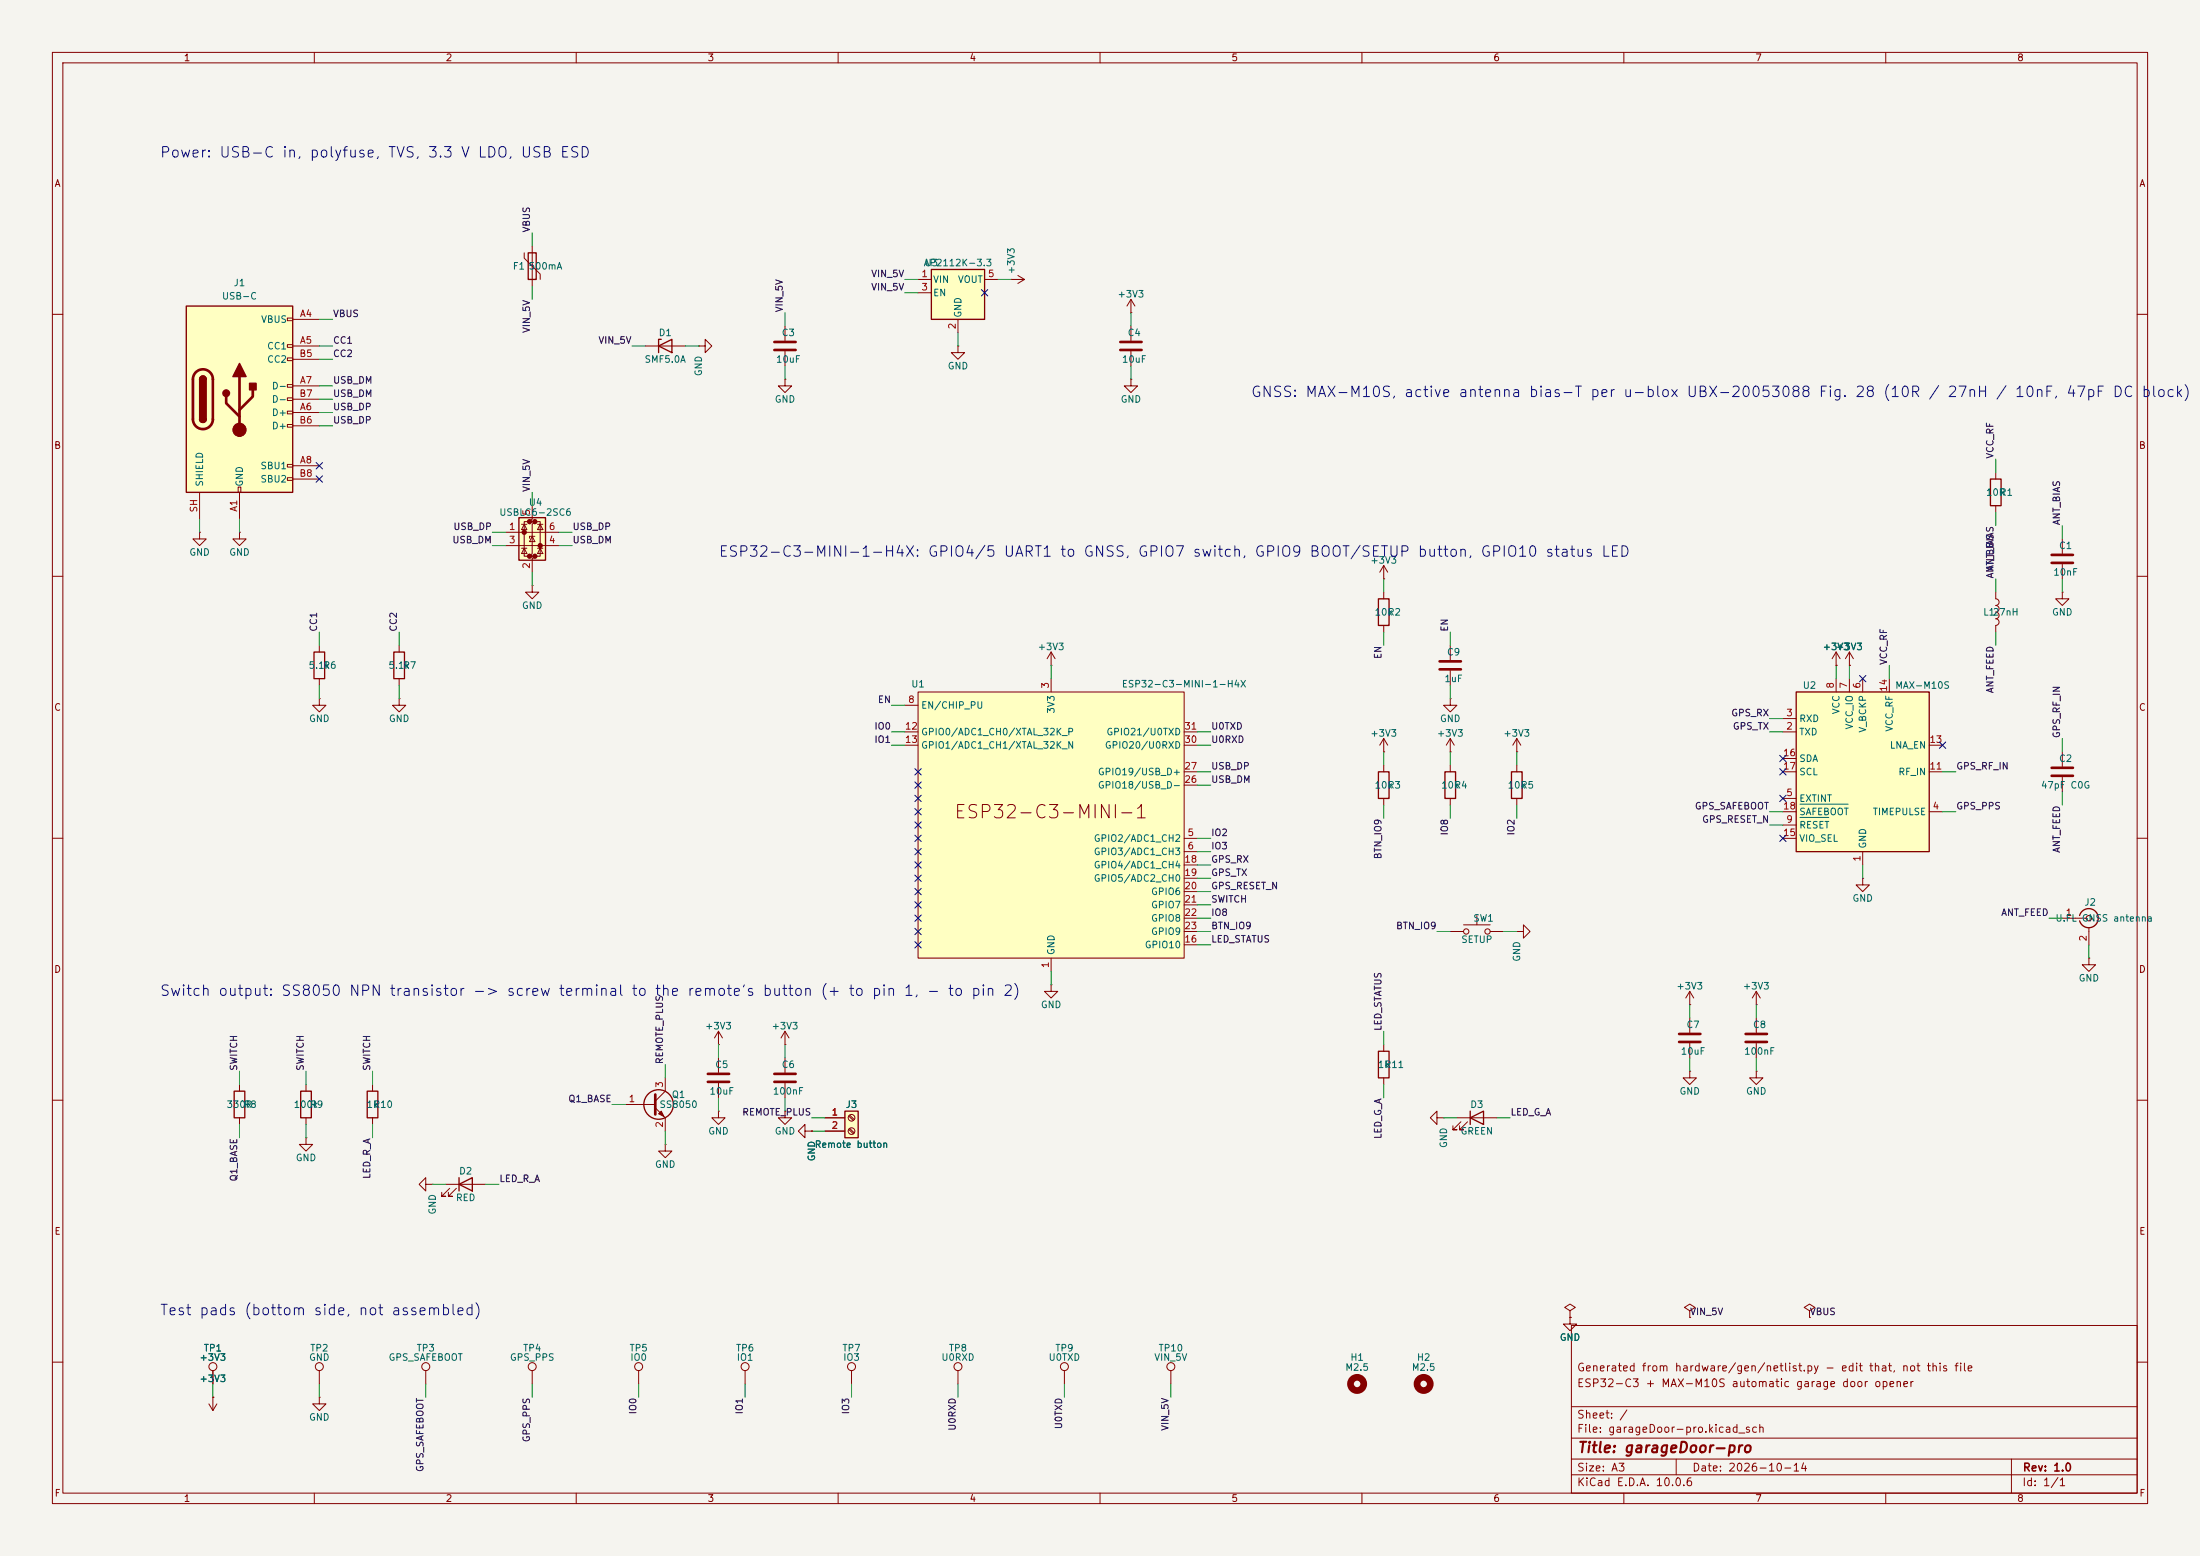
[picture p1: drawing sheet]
<svg xmlns="http://www.w3.org/2000/svg" width="420mm" height="297mm" viewBox="0 0 420 297" stroke-linecap="round" stroke-linejoin="round" font-family="sans-serif">
<path d="M0 0h420v297h-420z" fill="#f5f4ef" stroke="#f5f4ef" stroke-width=".19"/>
<g fill="none" stroke="#840000" stroke-width=".19">
<path d="M10 10h400v277h-400zM12 12h396v273h-396zM60 10v2M110 10v2M160 10v2M210 10v2M260 10v2M310 10v2M360 10v2M10 60h2M408 60h2M10 110h2"/>
<path d="M408 110h2M10 160h2M408 160h2M149.9 199.4h.1M149.9 196.9v2.5M149.9 196.9l-.8 1.2M149.9 196.9l.7 1.2M335.3 191.8h.1M335.3 189.2l-.8 1.3M335.3 189.2l.7 1.3M335.3 189.2v2.6M10 210h2"/>
<path d="M45.7 207v1.3M45.7 213.4v1.2M58.4 217.2v1.2h1.3l-1.3 1.3-1.3-1.3h1.3M58.4 217.2h.1M58.4 207v1.3M58.4 213.4v1.2M71.1 207v1.3M71.1 213.4v1.2M119.4 210.8h5.7M125.1 211.5l1.9 1.9v2.5M127 218.4v1.3h1.3l-1.3 1.3-1.3-1.3h1.3M127 218.4h.1"/>
<path d="M127 205.7v2.6l-1.9 1.9M137.2 201.9v2.8M137.2 206.8v2.8M149.9 201.9v2.8M149.9 206.8v2.8M408 210h2M81.3 226.1v-1.3l-1.3 1.3 1.3 1.2v-1.2h1.2M82.5 226.1h.1M85.1 226.1h7.6M85.9 226.8l-1.6 1.5h.8h-.8v-.7M87.1 226.8l-1.5 1.5h.8h-.8v-.7M300 253h108v32h-108z"/>
<path d="M10 260h2M39.9 268l.7 1.2M40.6 266.7h.1M40.6 261.6v2.6M40.6 266.7v2.5M41.4 268l-.8 1.2M61 266.7v1.3h1.2l-1.2 1.2-1.3-1.2h1.3M61 266.7h.1M61 261.6v2.6M81.3 261.6v2.6M101.6 261.6v2.6M121.9 261.6v2.6"/>
<path d="M142.2 261.6v2.6M300 278.5h108M300 274.5h108M300 268.5h108M320 278.5v3M384 278.5v6.5M408 260h2M60 285v2M110 285v2M160 285v2M210 285v2M260 285v2"/>
<path d="M300 281.5h108M310 285v2M360 285v2"/>
<circle cx="40.6" cy="260.9" r=".76"/>
<circle cx="61" cy="260.9" r=".76"/>
<circle cx="81.3" cy="260.9" r=".76"/>
<circle cx="101.6" cy="260.9" r=".76"/>
<circle cx="121.9" cy="260.9" r=".76"/>
<circle cx="142.2" cy="260.9" r=".76"/>
</g>
<path d="M125.1 208.9v3.8M135.1 205h4.1M135.1 206.5h4.1M147.8 205h4.1M147.8 206.5h4.1" fill="none" stroke="#840000" stroke-width=".51"/>
<g fill="none" stroke="#840000" stroke-width=".25">
<path d="M44.7 208.3h2v5.1h-2zM57.4 208.3h2v5.1h-2zM70.1 208.3h2v5.1h-2zM87.6 226.1l2.6-1.3v2.5zM87.6 224.8v2.5"/>
<circle cx="125.7" cy="210.8" r="2.82"/>
</g>
<path d="M125.7 212.6l.5-.5 .5 1z" fill="#840000" stroke="#840000" stroke-width=".19"/>
<path d="M161.3 212.1h2.5v5.1h-2.5z" fill="#ffffc2"/>
<path d="M288.5 147.3h2.1v5.1h-2.1zM161.3 212.1h2.5v5.1h-2.5z" fill="none" stroke="#840000" stroke-width=".25"/>
<g fill="none" stroke="#840000" stroke-width=".19">
<path d="M276.9 143.5h.1M276.9 141l-.8 1.2M276.9 141l.7 1.2M276.9 141v2.5M289.6 143.5h.1M289.6 141v2.5M289.6 146.1v1.2M289.6 152.4v1.3M289.6 141l-.8 1.2M289.6 141l.7 1.2M276.9 177.8h2.5M279.4 176.5h5.1"/>
<path d="M281.9 174.8v1.7M284.5 177.8h2.5M137.2 199.4h.1M137.2 196.9l-.8 1.2M137.2 196.9l.7 1.2M137.2 196.9v2.5M149.9 212.1v1.3h1.2l-1.2 1.2-1.3-1.2h1.3M149.9 212.1h.1M153.7 215.9v-1.3l-1.3 1.3 1.3 1.3v-1.3h1.2M154.9 215.9h.1M157.5 213.4h3.8M157.5 215.9h3.8"/>
<path d="M162 213l.9 .9M162 215.6l.9 .8M162.2 212.9l.9 .8M162.2 215.4l.9 .8"/>
<circle cx="279.9" cy="177.8" r=".51"/>
<circle cx="284" cy="177.8" r=".51"/>
<circle cx="162.6" cy="213.4" r=".63"/>
<circle cx="162.6" cy="215.9" r=".63"/>
</g>
<path d="M35.6 58.4h20.3v35.6h-20.3z" fill="#ffffc2"/>
<g fill="none" stroke="#840000" stroke-width=".19">
<path d="M100.1 48.3v1l3 3v1M101.6 47v7.6M54.9 60.7h1v.5h-1zM54.9 65.8h1v.5h-1zM54.9 68.3h1v.5h-1zM54.9 73.4h1v.5h-1zM54.9 75.9h1v.6h-1zM54.9 78.5h1v.5h-1zM55.9 61h5.1M55.9 66h5.1M55.9 78.7h5.1M55.9 73.7h5.1"/>
<path d="M55.9 68.6h5.1M55.9 76.2h5.1M123.2 66h7.6M133.3 66h1.3v-1.2l1.3 1.2-1.3 1.3v-1.3M133.3 66h.1M38.1 94v5.1M45.5 93h.5v1h-.5zM45.7 94v5.1M54.9 81h1v.5h-1zM54.9 88.6h1v.6h-1zM54.9 91.2h1v.5h-1zM55.9 88.9h5.1"/>
<path d="M55.9 81.3h5.1M55.9 91.4h5.1M38.1 101.6v1.3h1.3l-1.3 1.2-1.3-1.2h1.3M38.1 101.6h.1M45.7 101.6v1.3h1.3l-1.3 1.2-1.3-1.2h1.3M45.7 101.6h.1M101.6 111.8v1.2h1.3l-1.3 1.3-1.3-1.3h1.3M101.6 111.8h.1M264.2 143.5h.1M264.2 141v2.5M264.2 146.1v1.2M264.2 152.4v1.3"/>
<path d="M264.2 141l-.8 1.2M264.2 141l.7 1.2M276.9 146.1v1.2M276.9 152.4v1.3"/>
</g>
<path d="M35.6 58.4h20.3v35.6h-20.3zM100.8 48.3h1.6v5h-1.6zM38.1 72.4a.64 .64 0 0 1 .6-.6 .64 .64 0 0 1 .7 .6M125.7 66l2.6-1.2v2.5zM126.2 64.8h-.5v2.5M38.1 80a.64 .64 0 0 0 .6 .6 .64 .64 0 0 0 .7-.6M263.1 147.3h2.1v5.1h-2.1zM275.8 147.3h2.1v5.1h-2.1z" fill="none" stroke="#840000" stroke-width=".25"/>
<path d="M37.4 71.1a1.9 1.9 0 0 1 2.1-.5 1.9 1.9 0 0 1 1.1 1.8v7.6a1.91 1.91 0 0 1-1.9 1.9 1.91 1.91 0 0 1-1.9-1.9v-7.8l.2-.6zM43.2 75.7v1.3l2.5 2.5M45.7 71.9v10.1M48.3 74.4v1.3l-2.6 2.5" fill="none" stroke="#840000" stroke-width=".51"/>
<g fill="#840000" stroke="#840000" stroke-width=".25">
<path d="M38.1 72.4h1.3v7.6h-1.3z"/>
<path d="M38.3 71.9a.64 .64 0 0 1 .7-.1 .64 .64 0 0 1 .4 .6h-1.3z"/>
<path d="M38.1 80h1.3a.64 .64 0 0 1-.7 .6 .64 .64 0 0 1-.6-.6z"/>
<path d="M45.7 69.3l1.3 2.6h-2.6z"/>
<path d="M47.6 73.2h1.3v1.2h-1.3z"/>
<circle cx="43.2" cy="75.1" r=".63"/>
</g>
<circle cx="45.7" cy="82" r="1.27" fill="#840000" stroke="#840000" stroke-width=".19"/>
<path d="M342.9 132.1h25.4v30.5h-25.4z" fill="#ffffc2"/>
<path d="M342.9 132.1h25.4v30.5h-25.4z" fill="none" stroke="#840000" stroke-width=".25"/>
<g fill="none" stroke="#840000" stroke-width=".19">
<path d="M340.4 139.7h2.5M340.4 137.2h2.5M350.5 129.5v2.6M353.1 129.5v2.6M355.6 129.5v2.6M360.7 129.5v2.6M340.4 154.9h2.5M340.4 152.4h2.5M340.4 157.5h2.5M340.4 147.3h2.5M340.4 144.8h2.5M368.3 154.9h2.5"/>
<path d="M368.3 147.3h2.5M368.3 142.2h2.5M340.4 160h2.5M355.6 162.6v2.5"/>
</g>
<path d="M343.6 156h5.5M343.6 153.5h9.2" fill="none" stroke="#006464" stroke-width=".19"/>
<path d="M99.1 98.8h5v8.1h-5z" fill="#ffffc2"/>
<g fill="#840000" stroke="#840000" stroke-width=".51">
<circle cx="100.1" cy="101.6" r=".25"/>
<circle cx="101.1" cy="99.6" r=".25"/>
<circle cx="101.1" cy="106.2" r=".25"/>
<circle cx="102.1" cy="99.6" r=".25"/>
<circle cx="102.1" cy="106.2" r=".25"/>
<circle cx="103.1" cy="104.1" r=".25"/>
</g>
<g fill="none" stroke="#840000" stroke-width=".19">
<path d="M193 53.3h.1M193 53.3h2.6M194.3 52.6l1.3 .7M195.6 53.3l-1.3 .8M215.9 59.7h.1M215.9 57.2l-.8 1.2M215.9 57.2l.8 1.2M215.9 57.2v2.5M149.9 72.4v1.3h1.2l-1.2 1.2-1.3-1.2h1.3M149.9 72.4h.1M149.9 62.2v2.8M149.9 67.1v2.8"/>
<path d="M215.9 72.4v1.3h1.3l-1.3 1.2-1.3-1.2h1.3M215.9 72.4h.1M215.9 62.2v2.8M215.9 67.1v2.8M101.1 99.6h-1v6.6h1M101.6 96.5v2.6l-.5 .5h1l-.5 .5v5.6l-.5 .5h1l-.5 .5v2.5M102.1 99.6h1v6.6h-1M96.5 101.6h10.2M96.5 104.1h10.2M99.6 104.6h1M99.6 100.1h1M100.1 100.1l.5 1h-1z"/>
<path d="M100.1 104.6l.5 1.1h-1zM101.6 102.4l.5 1h-1zM102.1 102.4h-1v.3M102.6 104.6h1M102.6 100.1h1M103.1 100.1l.5 1h-1zM103.1 104.6l.5 1.1h-1zM61 133.4v1.2h1.2l-1.2 1.3-1.3-1.3h1.3M61 133.4h.1M61 123.2v1.3M61 129.5v1.3M76.2 133.4v1.2h1.3l-1.3 1.3-1.3-1.3h1.3"/>
<path d="M76.2 133.4h.1M76.2 123.2v1.3M76.2 129.5v1.3M355.6 167.6v1.3h1.3l-1.3 1.3-1.3-1.3h1.3M355.6 167.6h.1M393.7 175.3h4.6M398.8 177v3.3"/>
</g>
<path d="M99.1 98.8h5v8.1h-5zM59.9 124.5h2.1v5h-2.1zM75.2 124.5h2v5h-2zM397 174.8a1.81 1.81 0 0 1 2.8-1 1.81 1.81 0 0 1 0 2.9 1.81 1.81 0 0 1-2.8-.9" fill="none" stroke="#840000" stroke-width=".25"/>
<path d="M147.8 65.3h4.1M147.8 66.8h4.1M213.9 65.3h4M213.9 66.8h4" fill="none" stroke="#840000" stroke-width=".51"/>
<circle cx="398.8" cy="175.3" r=".51" fill="none" stroke="#840000" stroke-width=".2"/>
<path d="M177.8 51.4h10.2v9.6h-10.2z" fill="#ffffc2"/>
<path d="M177.8 51.4h10.2v9.6h-10.2zM280.7 213.4l2.5-1.3v2.5zM280.7 212.1v2.5" fill="none" stroke="#840000" stroke-width=".25"/>
<g fill="none" stroke="#840000" stroke-width=".19">
<path d="M175.3 53.3h2.5M175.3 55.9h2.5M188 53.3h2.5M182.9 66v1.3h1.2l-1.2 1.3-1.3-1.3h1.3M182.9 66h.1M182.9 61v2.5M200.7 127h.1M200.7 124.5l-.8 1.2M200.7 124.5l.7 1.2M200.7 124.5v2.5M393.7 143.5v2.8M393.7 148.3v2.8"/>
<path d="M200.7 188v1.2h1.2l-1.2 1.3-1.3-1.3h1.3M200.7 188h.1M398.8 182.9v1.3h1.2l-1.2 1.2-1.3-1.2h1.3M398.8 182.9h.1M137.2 212.1v1.3h1.2l-1.2 1.2-1.3-1.2h1.3M137.2 212.1h.1M274.3 213.4v-1.3l-1.3 1.3 1.3 1.2v-1.2h1.3M275.6 213.4h.1M278.1 213.4h7.6M278.9 214.1l-1.5 1.5h.7h-.7v-.7M280.2 214.1l-1.6 1.5h.8h-.8v-.7M299.7 251.5v1.2h1.3l-1.3 1.3-1.3-1.3h1.3"/>
<path d="M299.7 251.5h.1M162.6 261.6v2.6M182.9 261.6v2.6M203.2 261.6v2.6M223.5 261.6v2.6"/>
<circle cx="162.6" cy="260.9" r=".76"/>
<circle cx="182.9" cy="260.9" r=".76"/>
<circle cx="203.2" cy="260.9" r=".76"/>
<circle cx="223.5" cy="260.9" r=".76"/>
</g>
<g fill="none" stroke="#840000" stroke-width="1.3">
<circle cx="259.1" cy="264.2" r="1.27"/>
<circle cx="271.8" cy="264.2" r="1.27"/>
</g>
<path d="M391.7 146.6h4M391.7 148.1h4" fill="none" stroke="#840000" stroke-width=".51"/>
<path d="M175.3 132.1h50.8v50.8h-50.8z" fill="#ffffc2"/>
<g fill="none" stroke="#840000" stroke-width=".19">
<path d="M381 90.2v1.2M381 96.5v1.3M264.2 110.5h.1M264.2 108l-.8 1.2M264.2 108l.7 1.2M264.2 108v2.5M264.2 113v1.3M264.2 119.4v1.3M381 113v1.3a.63 .63 0 0 1 .6 .6 .63 .63 0 0 1-.6 .7M381 115.6a.63 .63 0 0 1 .6 .6 .63 .63 0 0 1-.6 .6 .64 .64 0 0 1 .6 .7 .64 .64 0 0 1-.6 .6 .64 .64 0 0 1 .6 .6 .64 .64 0 0 1-.6 .7v1.3M393.7 113v1.3h1.3l-1.3 1.3-1.3-1.3h1.3M393.7 113h.1"/>
<path d="M393.7 102.9v2.8M393.7 107.7v2.8M172.7 134.6h2.6M172.7 139.7h2.6M175.3 132.1h50.8v50.8h-50.8zM200.7 129.5v2.6M226.1 139.7h2.5M276.9 133.4v1.2h1.2l-1.2 1.3-1.3-1.3h1.3M276.9 133.4h.1M276.9 123.2v2.8M276.9 128v2.8M350.5 127h.1"/>
<path d="M350.5 124.5l-.7 1.2M350.5 124.5l.8 1.2M350.5 124.5v2.5M353.1 127h.1M353.1 124.5l-.8 1.2M353.1 124.5l.7 1.2M353.1 124.5v2.5M172.7 142.2h2.6M226.1 142.2h2.5M226.1 149.9h2.5M226.1 147.3h2.5M226.1 160h2.5"/>
<path d="M226.1 162.6h2.5M226.1 165.1h2.5M226.1 167.6h2.5M226.1 170.2h2.5M226.1 172.7h2.5M226.1 175.3h2.5M226.1 177.8h2.5M289.6 177.8h1.2v-1.3l1.3 1.3-1.3 1.3v-1.3M289.6 177.8h.1M200.7 182.9v2.5M226.1 180.3h2.5M264.2 199.4v1.3"/>
<path d="M322.6 191.8h.1M322.6 189.2v2.6M322.6 194.3v2.8M322.6 199.1v2.8M322.6 189.2l-.8 1.3M322.6 189.2l.7 1.3M335.3 194.3v2.8M335.3 199.1v2.8M154.9 215.9h.1M157.5 213.4h3.8M157.5 215.9h3.8M264.2 205.7v1.3"/>
<path d="M322.6 204.5v1.2h1.2l-1.2 1.3-1.3-1.3h1.3M322.6 204.5h.1M335.3 204.5v1.2h1.2l-1.2 1.3-1.3-1.3h1.3M335.3 204.5h.1M299.7 250.2l1-.6-1-.7-1 .7 1 .6v1.3M299.7 251.5h.1M322.6 250.2l1-.6-1-.7-1 .7 1 .6v1.3M322.6 251.5h.1M345.4 250.2l1.1-.6-1.1-.7-1 .7 1 .6v1.3M345.4 251.5h.1M40.6 266.7h.1M40.6 261.6v2.6"/>
</g>
<path d="M380 91.4h2v5.1h-2zM263.1 114.3h2.1v5.1h-2.1zM263.1 200.7h2.1v5h-2.1z" fill="none" stroke="#840000" stroke-width=".25"/>
<path d="M391.7 105.9h4M391.7 107.4h4M274.8 126.2h4.1M274.8 127.8h4.1M320.5 197.4h4.1M320.5 198.9h4.1M333.2 197.4h4.1M333.2 198.9h4.1" fill="none" stroke="#840000" stroke-width=".51"/>
<g fill="none" stroke="#009600" stroke-width=".19">
<path d="M101.6 44.5v2.5M101.6 54.6v2.6M149.9 59.7v2.5M172.7 53.3h2.6M172.7 55.9h2.6M190.5 53.3h2.5M215.9 59.7v2.5M61 76.2h2.5M61 66h2.5M61 73.7h2.5M61 68.6h2.5M61 78.7h2.5"/>
<path d="M61 61h2.5M120.6 66h2.6M130.8 66h2.5M149.9 69.9v2.5M182.9 63.5v2.5M215.9 69.9v2.5M38.1 99.1v2.5M45.7 99.1v2.5M61 81.3h2.5M101.6 94v2.5M381 87.6v2.6M381 97.8v2.5"/>
<path d="M94 101.6h2.5M94 104.1h2.5M101.6 109.2v2.6M106.7 101.6h2.5M106.7 104.1h2.5M264.2 110.5v2.5M381 110.5v2.5M393.7 100.3v2.6M393.7 110.5v2.5M61 120.7v2.5M61 130.8v2.6M76.2 120.7v2.5"/>
<path d="M76.2 130.8v2.6M170.2 134.6h2.5M170.2 139.7h2.5M200.7 127v2.5M228.6 139.7h2.5M264.2 120.7v2.5M276.9 120.7v2.5M276.9 130.8v2.6M337.8 137.2h2.6M337.8 139.7h2.6M350.5 127v2.5M353.1 127v2.5"/>
<path d="M360.7 127v2.5M381 120.7v2.5M170.2 142.2h2.5M228.6 147.3h2.5M228.6 142.2h2.5M228.6 149.9h2.5M264.2 143.5v2.6M264.2 153.7v2.5M276.9 143.5v2.6M276.9 153.7v2.5M289.6 143.5v2.6M289.6 153.7v2.5"/>
<path d="M337.8 154.9h2.6M337.8 157.5h2.6M370.8 147.3h2.6M370.8 154.9h2.6M393.7 141v2.5M393.7 151.1v2.6M228.6 160h2.5M228.6 175.3h2.5M228.6 162.6h2.5M228.6 165.1h2.5M228.6 167.6h2.5M228.6 177.8h2.5"/>
<path d="M228.6 172.7h2.5M228.6 170.2h2.5M274.3 177.8h2.6M287 177.8h2.6M355.6 165.1v2.5M391.2 175.3h2.5M137.2 199.4v2.5M149.9 199.4v2.5M200.7 185.4v2.6M228.6 180.3h2.5M264.2 196.9v2.5M322.6 191.8v2.5"/>
<path d="M335.3 191.8v2.5M398.8 180.3v2.6M45.7 204.5v2.5M45.7 214.6v2.6M58.4 204.5v2.5M58.4 214.6v2.6M71.1 204.5v2.5M71.1 214.6v2.6M116.8 210.8h2.6M127 203.2v2.5M127 215.9v2.5M137.2 209.6v2.5"/>
<path d="M149.9 209.6v2.5M154.9 213.4h2.6M154.9 215.9h2.6M264.2 207v2.6M275.6 213.4h2.5M285.7 213.4h2.6M322.6 201.9v2.6M335.3 201.9v2.6M82.5 226.1h2.6M92.7 226.1h2.5M40.6 264.2v2.5M61 264.2v2.5"/>
<path d="M81.3 264.2v2.5M101.6 264.2v2.5M121.9 264.2v2.5M142.2 264.2v2.5M162.6 264.2v2.5M182.9 264.2v2.5M203.2 264.2v2.5M223.5 264.2v2.5"/>
</g>
<g fill="none" stroke="#000084" stroke-width=".19">
<path d="M187.4 55.3l1.2 1.2M188.6 55.3l-1.2 1.2M60.4 88.3l1.2 1.2M60.4 90.8l1.2 1.2M61.6 88.3l-1.2 1.2M61.6 90.8l-1.2 1.2M355 128.9l1.2 1.2M356.2 128.9l-1.2 1.2M174.7 159.4l1.2 1.2M174.7 151.8l1.2 1.2M174.7 154.3l1.2 1.2M174.7 156.9l1.2 1.2"/>
<path d="M174.7 149.3l1.2 1.2M174.7 146.7l1.2 1.2M175.9 159.4l-1.2 1.2M175.9 151.8l-1.2 1.2M175.9 154.3l-1.2 1.2M175.9 156.9l-1.2 1.2M175.9 149.3l-1.2 1.2M175.9 146.7l-1.2 1.2M339.8 151.8l1.2 1.2M339.8 146.7l1.2 1.2M339.8 144.2l1.2 1.2M339.8 159.4l1.2 1.2"/>
<path d="M341 144.2l-1.2 1.2M341 151.8l-1.2 1.2M341 146.7l-1.2 1.2M341 159.4l-1.2 1.2M370.2 141.6l1.2 1.2M371.4 141.6l-1.2 1.2M174.7 162l1.2 1.2M174.7 164.5l1.2 1.2M174.7 167l1.2 1.2M174.7 169.6l1.2 1.2M174.7 172.1l1.2 1.2M174.7 174.7l1.2 1.2"/>
<path d="M174.7 177.2l1.2 1.2M174.7 179.7l1.2 1.2M175.9 162l-1.2 1.2M175.9 164.5l-1.2 1.2M175.9 167l-1.2 1.2M175.9 169.6l-1.2 1.2M175.9 172.1l-1.2 1.2M175.9 174.7l-1.2 1.2M175.9 177.2l-1.2 1.2M175.9 179.7l-1.2 1.2"/>
</g>
<text font-size="2.5" fill="#840000" x="182" y="156.9">ESP32-C3-MINI-1</text>
<g font-size="2" fill="#0000c2">
<text x="30.4" y="30.6">Power: USB-C in, polyfuse, TVS, 3.3 V LDO, USB ESD</text>
<text x="238.7" y="76.3">GNSS: MAX-M10S, active antenna bias-T per u-blox UBX-20053088 Fig. 28 (10R / 27nH / 10nF, 47pF DC</text>
<text x="408.7" y="76.3">block)</text>
<text x="137.1" y="106.8">ESP32-C3-MINI-1-H4X: GPIO4/5 UART1 to GNSS, GPIO7 switch, GPIO9 BOOT/SETUP button, GPIO10 status LED</text>
<text x="30.4" y="190.6">Switch output: SS8050 NPN transistor -&gt; screw terminal to the remote's button (+ to pin 1, - to pin 2)</text>
<text x="30.4" y="251.6">Test pads (bottom side, not assembled)</text>
</g>
<text font-size="2" fill="#840000" x="301" y="277.8">Title: garageDoor-pro</text>
<g font-size="1.5" fill="#840000">
<text x="300.9" y="262.1">Generated from hardware/gen/netlist.py - edit that, not this file</text>
<text x="300.9" y="265.1">ESP32-C3 + MAX-M10S automatic garage door opener</text>
<text x="300.9" y="273.8">File: garageDoor-pro.kicad_sch</text>
<text x="300.9" y="271.1">Sheet: /</text>
<text x="300.9" y="281.2">Size: A3</text>
<text x="322.9" y="281.2">Date: 2026-10-14</text>
<text x="386" y="281.2">Rev: 1.0</text>
<text x="300.9" y="284">KiCad E.D.A. 10.0.6</text>
<text x="385.9" y="284">Id: 1/1</text>
</g>
<g font-size="1.3" fill="#840000">
<text x="35" y="12">1</text>
<text x="85" y="12">2</text>
<text x="135" y="12">3</text>
<text x="185" y="12">4</text>
<text x="235" y="12">5</text>
<text x="285" y="12">6</text>
<text x="335" y="12">7</text>
<text x="385" y="12">8</text>
<text x="10.3" y="36">A</text>
<text x="408.3" y="36">A</text>
<text x="10.2" y="86">B</text>
<text x="408.2" y="86">B</text>
<text x="10.2" y="136">C</text>
<text x="408.2" y="136">C</text>
<text x="10.2" y="186">D</text>
<text x="408.2" y="186">D</text>
<text x="10.3" y="236">E</text>
<text x="408.3" y="236">E</text>
<text x="10.3" y="286">F</text>
<text x="35" y="287">1</text>
<text x="85" y="287">2</text>
<text x="135" y="287">3</text>
<text x="185" y="287">4</text>
<text x="235" y="287">5</text>
<text x="285" y="287">6</text>
<text x="335" y="287">7</text>
<text x="385" y="287">8</text>
<text x="408.3" y="286">F</text>
</g>
<g font-size="1.3" fill="#0f0f0f">
<text x="101.5" y="44.5" transform="rotate(-90 101.5 44.5)">VBUS</text>
<text x="166.2" y="53.2">VIN_5V</text>
<text x="149.7" y="59.7" transform="rotate(-90 149.7 59.7)">VIN_5V</text>
<text x="166.2" y="55.8">VIN_5V</text>
<text x="63.5" y="60.8">VBUS</text>
<text x="63.5" y="65.9">CC1</text>
<text x="101.5" y="63.7" transform="rotate(-90 101.5 63.7)">VIN_5V</text>
<text x="114.1" y="65.9">VIN_5V</text>
<text x="63.5" y="68.5">CC2</text>
<text x="63.5" y="76.1">USB_DM</text>
<text x="63.5" y="73.5">USB_DM</text>
<text x="63.5" y="78.6">USB_DP</text>
<text x="63.5" y="81.2">USB_DP</text>
<text x="380.9" y="87.7" transform="rotate(-90 380.9 87.7)">VCC_RF</text>
<text x="101.5" y="94" transform="rotate(-90 101.5 94)">VIN_5V</text>
<text x="86.4" y="101.5">USB_DP</text>
<text x="109.2" y="101.5">USB_DP</text>
<text x="393.6" y="100.4" transform="rotate(-90 393.6 100.4)">ANT_BIAS</text>
<text x="86.3" y="104">USB_DM</text>
<text x="109.2" y="104">USB_DM</text>
<text x="380.9" y="110.5" transform="rotate(-90 380.9 110.5)">ANT_BIAS</text>
<text x="60.8" y="120.7" transform="rotate(-90 60.8 120.7)">CC1</text>
<text x="76.1" y="120.7" transform="rotate(-90 76.1 120.7)">CC2</text>
<text x="264" y="125.9" transform="rotate(-90 264 125.9)">EN</text>
<text x="276.7" y="120.7" transform="rotate(-90 276.7 120.7)">EN</text>
<text x="360.6" y="127" transform="rotate(-90 360.6 127)">VCC_RF</text>
<text x="167.5" y="134.5">EN</text>
<text x="330.4" y="137">GPS_RX</text>
<text x="380.9" y="132.4" transform="rotate(-90 380.9 132.4)">ANT_FEED</text>
<text x="166.8" y="139.6">IO0</text>
<text x="166.8" y="142.1">IO1</text>
<text x="231.1" y="139.6">U0TXD</text>
<text x="231.1" y="142.1">U0RXD</text>
<text x="330.7" y="139.6">GPS_TX</text>
<text x="393.6" y="141" transform="rotate(-90 393.6 141)">GPS_RF_IN</text>
<text x="231.1" y="149.7">USB_DM</text>
<text x="231.1" y="147.2">USB_DP</text>
<text x="373.4" y="147.2">GPS_RF_IN</text>
<text x="323.4" y="154.8">GPS_SAFEBOOT</text>
<text x="373.4" y="154.8">GPS_PPS</text>
<text x="231.1" y="159.9">IO2</text>
<text x="276.7" y="159.6" transform="rotate(-90 276.7 159.6)">IO8</text>
<text x="289.4" y="159.6" transform="rotate(-90 289.4 159.6)">IO2</text>
<text x="324.8" y="157.4">GPS_RESET_N</text>
<text x="231.1" y="165">GPS_RX</text>
<text x="231.1" y="167.5">GPS_TX</text>
<text x="231.1" y="162.4">IO3</text>
<text x="264" y="164.1" transform="rotate(-90 264 164.1)">BTN_IO9</text>
<text x="393.6" y="162.9" transform="rotate(-90 393.6 162.9)">ANT_FEED</text>
<text x="231.1" y="170.1">GPS_RESET_N</text>
<text x="231.1" y="172.6">SWITCH</text>
<text x="231.1" y="175.1">IO8</text>
<text x="231.1" y="177.7">BTN_IO9</text>
<text x="266.4" y="177.7">BTN_IO9</text>
<text x="381.9" y="175.1">ANT_FEED</text>
<text x="231.1" y="180.2">LED_STATUS</text>
<text x="264" y="196.9" transform="rotate(-90 264 196.9)">LED_STATUS</text>
<text x="126.9" y="203.2" transform="rotate(-90 126.9 203.2)">REMOTE_PLUS</text>
<text x="45.6" y="204.5" transform="rotate(-90 45.6 204.5)">SWITCH</text>
<text x="58.3" y="204.5" transform="rotate(-90 58.3 204.5)">SWITCH</text>
<text x="71" y="204.5" transform="rotate(-90 71 204.5)">SWITCH</text>
<text x="108.4" y="210.7">Q1_BASE</text>
<text x="141.6" y="213.2">REMOTE_PLUS</text>
<text x="288.3" y="213.2">LED_G_A</text>
<text x="264" y="217.5" transform="rotate(-90 264 217.5)">LED_G_A</text>
<text x="45.6" y="225.6" transform="rotate(-90 45.6 225.6)">Q1_BASE</text>
<text x="71" y="225.1" transform="rotate(-90 71 225.1)">LED_R_A</text>
<text x="95.2" y="225.9">LED_R_A</text>
<text x="322.6" y="251.3">VIN_5V</text>
<text x="345.4" y="251.3">VBUS</text>
<text x="101.5" y="275.4" transform="rotate(-90 101.5 275.4)">GPS_PPS</text>
<text x="121.8" y="270.1" transform="rotate(-90 121.8 270.1)">IO0</text>
<text x="142.1" y="270.1" transform="rotate(-90 142.1 270.1)">IO1</text>
<text x="162.4" y="270.1" transform="rotate(-90 162.4 270.1)">IO3</text>
<text x="182.8" y="273.2" transform="rotate(-90 182.8 273.2)">U0RXD</text>
<text x="203.1" y="272.9" transform="rotate(-90 203.1 272.9)">U0TXD</text>
<text x="223.4" y="273.2" transform="rotate(-90 223.4 273.2)">VIN_5V</text>
<text x="81.2" y="281.1" transform="rotate(-90 81.2 281.1)">GPS_SAFEBOOT</text>
</g>
<g font-size="1.3" fill="#006464">
<text x="97.8" y="51.8">F1</text>
<text x="100.8" y="51.8">500mA</text>
<text x="176.2" y="51.1">AP2112K-3.3</text>
<text x="176.4" y="51.1">U3</text>
<text x="194" y="52.5" transform="rotate(-90 194 52.5)">+3V3</text>
<text x="42.3" y="57.5">USB-C</text>
<text x="44.5" y="54.9">J1</text>
<text x="178" y="54.3">VIN</text>
<text x="178" y="56.8">EN</text>
<text x="182.8" y="54.3">VOUT</text>
<text x="213.2" y="57.1">+3V3</text>
<text x="49.7" y="61.9">VBUS</text>
<text x="125.6" y="64.5">D1</text>
<text x="149.1" y="64.5">C3</text>
<text x="183.8" y="60.7" transform="rotate(-90 183.8 60.7)">GND</text>
<text x="215.2" y="64.5">C4</text>
<text x="50.9" y="67">CC1</text>
<text x="50.9" y="69.5">CC2</text>
<text x="122.9" y="69.5">SMF5.0A</text>
<text x="134.3" y="71.9" transform="rotate(-90 134.3 71.9)">GND</text>
<text x="148" y="69.5">10uF</text>
<text x="180.8" y="70.8">GND</text>
<text x="214.1" y="69.5">10uF</text>
<text x="51.8" y="74.6">D-</text>
<text x="51.8" y="77.2">D-</text>
<text x="147.8" y="77.2">GND</text>
<text x="213.8" y="77.2">GND</text>
<text x="51.8" y="79.7">D+</text>
<text x="51.8" y="82.2">D+</text>
<text x="49.6" y="89.9">SBU1</text>
<text x="39.1" y="93" transform="rotate(-90 39.1 93)">SHIELD</text>
<text x="46.7" y="93" transform="rotate(-90 46.7 93)">GND</text>
<text x="49.6" y="92.4">SBU2</text>
<text x="379" y="94.9">10R</text>
<text x="381.7" y="94.9">R1</text>
<text x="95.2" y="98.8">USBLC6-2SC6</text>
<text x="100.8" y="96.8">U4</text>
<text x="36" y="106.4">GND</text>
<text x="43.7" y="106.4">GND</text>
<text x="261.5" y="107.9">+3V3</text>
<text x="393" y="105.1">C1</text>
<text x="391.9" y="110.2">10nF</text>
<text x="99.5" y="116.5">GND</text>
<text x="262.3" y="117.8">10k</text>
<text x="264.8" y="117.8">R2</text>
<text x="378.5" y="117.8">L1</text>
<text x="380.3" y="117.8">27nH</text>
<text x="391.6" y="117.8">GND</text>
<text x="198" y="124.4">+3V3</text>
<text x="276.1" y="125.4">C9</text>
<text x="347.9" y="124.4">+3V3</text>
<text x="350.4" y="124.4">+3V3</text>
<text x="58.8" y="128">5.1k</text>
<text x="61.6" y="128">R6</text>
<text x="74" y="128">5.1k</text>
<text x="76.9" y="128">R7</text>
<text x="173.9" y="131.5">U1</text>
<text x="214" y="131.5">ESP32-C3-MINI-1-H4X</text>
<text x="275.6" y="130.5">1uF</text>
<text x="344" y="131.8">U2</text>
<text x="361.7" y="131.8">MAX-M10S</text>
<text x="175.7" y="135.6">EN/CHIP_PU</text>
<text x="201.6" y="136.3" transform="rotate(-90 201.6 136.3)">3V3</text>
<text x="351.5" y="136.4" transform="rotate(-90 351.5 136.4)">VCC</text>
<text x="58.9" y="138.1">GND</text>
<text x="74.1" y="138.1">GND</text>
<text x="175.7" y="140.7">GPIO0/ADC1_CH0/XTAL_32K_P</text>
<text x="175.7" y="143.2">GPIO1/ADC1_CH1/XTAL_32K_N</text>
<text x="210.8" y="143.2">GPIO20/U0RXD</text>
<text x="211.1" y="140.7">GPIO21/U0TXD</text>
<text x="261.5" y="140.9">+3V3</text>
<text x="274.2" y="140.9">+3V3</text>
<text x="274.8" y="138.1">GND</text>
<text x="286.9" y="140.9">+3V3</text>
<text x="343.4" y="140.7">TXD</text>
<text x="343.4" y="138.1">RXD</text>
<text x="354" y="139.3" transform="rotate(-90 354 139.3)">VCC_IO</text>
<text x="356.6" y="140" transform="rotate(-90 356.6 140)">V_BCKP</text>
<text x="360.7" y="143.2">LNA_EN</text>
<text x="361.6" y="139.8" transform="rotate(-90 361.6 139.8)">VCC_RF</text>
<text x="209.5" y="148.3">GPIO19/USB_D+</text>
<text x="343.4" y="145.7">SDA</text>
<text x="343.4" y="148.3">SCL</text>
<text x="362.3" y="148.3">RF_IN</text>
<text x="393" y="145.7">C2</text>
<text x="209.5" y="150.8">GPIO18/USB_D-</text>
<text x="262.3" y="150.8">10k</text>
<text x="264.8" y="150.8">R3</text>
<text x="275" y="150.8">10k</text>
<text x="277.5" y="150.8">R4</text>
<text x="287.7" y="150.8">10k</text>
<text x="290.2" y="150.8">R5</text>
<text x="343.4" y="153.4">EXTINT</text>
<text x="343.4" y="155.9">SAFEBOOT</text>
<text x="357.4" y="155.9">TIMEPULSE</text>
<text x="389.5" y="150.8">47pF C0G</text>
<text x="208.7" y="161">GPIO2/ADC1_CH2</text>
<text x="343.4" y="158.4">RESET</text>
<text x="343.4" y="161">VIO_SEL</text>
<text x="208.7" y="163.5">GPIO3/ADC1_CH3</text>
<text x="208.7" y="166.1">GPIO4/ADC1_CH4</text>
<text x="356.6" y="162.1" transform="rotate(-90 356.6 162.1)">GND</text>
<text x="208.7" y="168.6">GPIO5/ADC2_CH0</text>
<text x="219.6" y="171.1">GPIO6</text>
<text x="219.6" y="173.7">GPIO7</text>
<text x="353.5" y="172.4">GND</text>
<text x="397.8" y="173.2">J2</text>
<text x="219.6" y="176.2">GPIO8</text>
<text x="219.6" y="178.8">GPIO9</text>
<text x="281.1" y="176.2">SW1</text>
<text x="392.3" y="176.2">U.FL GNSS antenna</text>
<text x="201.6" y="182.4" transform="rotate(-90 201.6 182.4)">GND</text>
<text x="218.4" y="181.3">GPIO10</text>
<text x="278.8" y="180.3">SETUP</text>
<text x="290.5" y="183.7" transform="rotate(-90 290.5 183.7)">GND</text>
<text x="319.9" y="189.2">+3V3</text>
<text x="332.6" y="189.2">+3V3</text>
<text x="396.7" y="187.7">GND</text>
<text x="134.5" y="196.8">+3V3</text>
<text x="147.2" y="196.8">+3V3</text>
<text x="198.6" y="192.7">GND</text>
<text x="321.8" y="196.5">C7</text>
<text x="334.5" y="196.5">C8</text>
<text x="320.8" y="201.6">10uF</text>
<text x="332.9" y="201.6">100nF</text>
<text x="128.1" y="209.9">Q1</text>
<text x="135.3" y="209.2">10uF</text>
<text x="136.4" y="204.2">C5</text>
<text x="147.4" y="209.2">100nF</text>
<text x="149.1" y="204.2">C6</text>
<text x="262.9" y="204.2">1k</text>
<text x="264.2" y="204.2">R11</text>
<text x="320.5" y="209.2">GND</text>
<text x="333.2" y="209.2">GND</text>
<text x="43.1" y="211.8">330R</text>
<text x="46.4" y="211.8">R8</text>
<text x="56" y="211.8">100k</text>
<text x="59.1" y="211.8">R9</text>
<text x="69.9" y="211.8">1k</text>
<text x="71.2" y="211.8">R10</text>
<text x="125.8" y="211.8">SS8050</text>
<text x="161.3" y="211.8">J3</text>
<text x="280.6" y="211.8">D3</text>
<text x="56.4" y="221.9">GND</text>
<text x="135.1" y="216.9">GND</text>
<text x="147.8" y="216.9">GND</text>
<text x="155.4" y="219.4">Remote button</text>
<text x="155.9" y="221.8" transform="rotate(-90 155.9 221.8)">GND</text>
<text x="276.6" y="219.2" transform="rotate(-90 276.6 219.2)">GND</text>
<text x="278.7" y="216.9">GREEN</text>
<text x="87.5" y="224.5">D2</text>
<text x="124.9" y="223.2">GND</text>
<text x="83.5" y="231.9" transform="rotate(-90 83.5 231.9)">GND</text>
<text x="86.9" y="229.6">RED</text>
<text x="297.7" y="256.2">GND</text>
<text x="38" y="260">+3V3</text>
<text x="38.8" y="258.3">TP1</text>
<text x="58.9" y="260">GND</text>
<text x="59.1" y="258.3">TP2</text>
<text x="74.1" y="260">GPS_SAFEBOOT</text>
<text x="79.4" y="258.3">TP3</text>
<text x="97.2" y="260">GPS_PPS</text>
<text x="99.7" y="258.3">TP4</text>
<text x="120.1" y="258.3">TP5</text>
<text x="120.2" y="260">IO0</text>
<text x="140.4" y="258.3">TP6</text>
<text x="140.5" y="260">IO1</text>
<text x="160.7" y="258.3">TP7</text>
<text x="160.9" y="260">IO3</text>
<text x="179.6" y="260">U0RXD</text>
<text x="181" y="258.3">TP8</text>
<text x="200.1" y="260">U0TXD</text>
<text x="201.3" y="258.3">TP9</text>
<text x="220.2" y="260">VIN_5V</text>
<text x="221.1" y="258.3">TP10</text>
<text x="256.7" y="261.9">M2.5</text>
<text x="257.7" y="260">H1</text>
<text x="269.4" y="261.9">M2.5</text>
<text x="270.4" y="260">H2</text>
<text x="38" y="264.1">+3V3</text>
<text x="58.9" y="271.5">GND</text>
</g>
<g font-size="1.3" fill="#a90000">
<text x="175.8" y="53.2">1</text>
<text x="188.5" y="53.2">5</text>
<text x="175.8" y="55.7">3</text>
<text x="57.1" y="60.8">A4</text>
<text x="57.1" y="65.9">A5</text>
<text x="182.7" y="63" transform="rotate(-90 182.7 63)">2</text>
<text x="57.1" y="68.4">B5</text>
<text x="57.1" y="76.1">B7</text>
<text x="57.1" y="73.5">A7</text>
<text x="57.1" y="81.1">B6</text>
<text x="57.1" y="78.6">A6</text>
<text x="57.1" y="88.8">A8</text>
<text x="57.1" y="91.3">B8</text>
<text x="38" y="97.9" transform="rotate(-90 38 97.9)">SH</text>
<text x="45.6" y="97.8" transform="rotate(-90 45.6 97.8)">A1</text>
<text x="97.1" y="101.5">1</text>
<text x="101.5" y="98.5" transform="rotate(-90 101.5 98.5)">5</text>
<text x="104.7" y="101.5">6</text>
<text x="97.1" y="104">3</text>
<text x="104.7" y="104">4</text>
<text x="101.5" y="108.7" transform="rotate(-90 101.5 108.7)">2</text>
<text x="200.5" y="131.5" transform="rotate(-90 200.5 131.5)">3</text>
<text x="350.4" y="131.5" transform="rotate(-90 350.4 131.5)">8</text>
<text x="352.9" y="131.5" transform="rotate(-90 352.9 131.5)">7</text>
<text x="355.5" y="131.5" transform="rotate(-90 355.5 131.5)">6</text>
<text x="173.3" y="134.5">8</text>
<text x="340.9" y="137">3</text>
<text x="360.5" y="132.1" transform="rotate(-90 360.5 132.1)">14</text>
<text x="172.7" y="139.6">12</text>
<text x="172.7" y="142.1">13</text>
<text x="226" y="142.1">30</text>
<text x="226" y="139.6">31</text>
<text x="340.9" y="139.6">2</text>
<text x="368.2" y="142.1">13</text>
<text x="226" y="149.7">26</text>
<text x="226" y="147.2">27</text>
<text x="340.3" y="144.6">16</text>
<text x="340.3" y="147.2">17</text>
<text x="368.2" y="147.2">11</text>
<text x="340.3" y="154.8">18</text>
<text x="340.9" y="152.3">5</text>
<text x="368.8" y="154.8">4</text>
<text x="226.6" y="159.9">5</text>
<text x="340.3" y="159.9">15</text>
<text x="340.9" y="157.3">9</text>
<text x="226" y="165">18</text>
<text x="226" y="167.5">19</text>
<text x="226.6" y="162.4">6</text>
<text x="355.5" y="164.6" transform="rotate(-90 355.5 164.6)">1</text>
<text x="226" y="170">20</text>
<text x="226" y="172.6">21</text>
<text x="226" y="175.1">22</text>
<text x="226" y="177.7">23</text>
<text x="394.2" y="175.1">1</text>
<text x="398.6" y="179.8" transform="rotate(-90 398.6 179.8)">2</text>
<text x="200.5" y="184.9" transform="rotate(-90 200.5 184.9)">1</text>
<text x="226" y="180.2">16</text>
<text x="126.9" y="207.7" transform="rotate(-90 126.9 207.7)">3</text>
<text x="119.9" y="210.7">1</text>
<text x="126.9" y="215.4" transform="rotate(-90 126.9 215.4)">2</text>
<text x="158.7" y="213.2">1</text>
<text x="158.7" y="215.8">2</text>
</g>
</svg>
